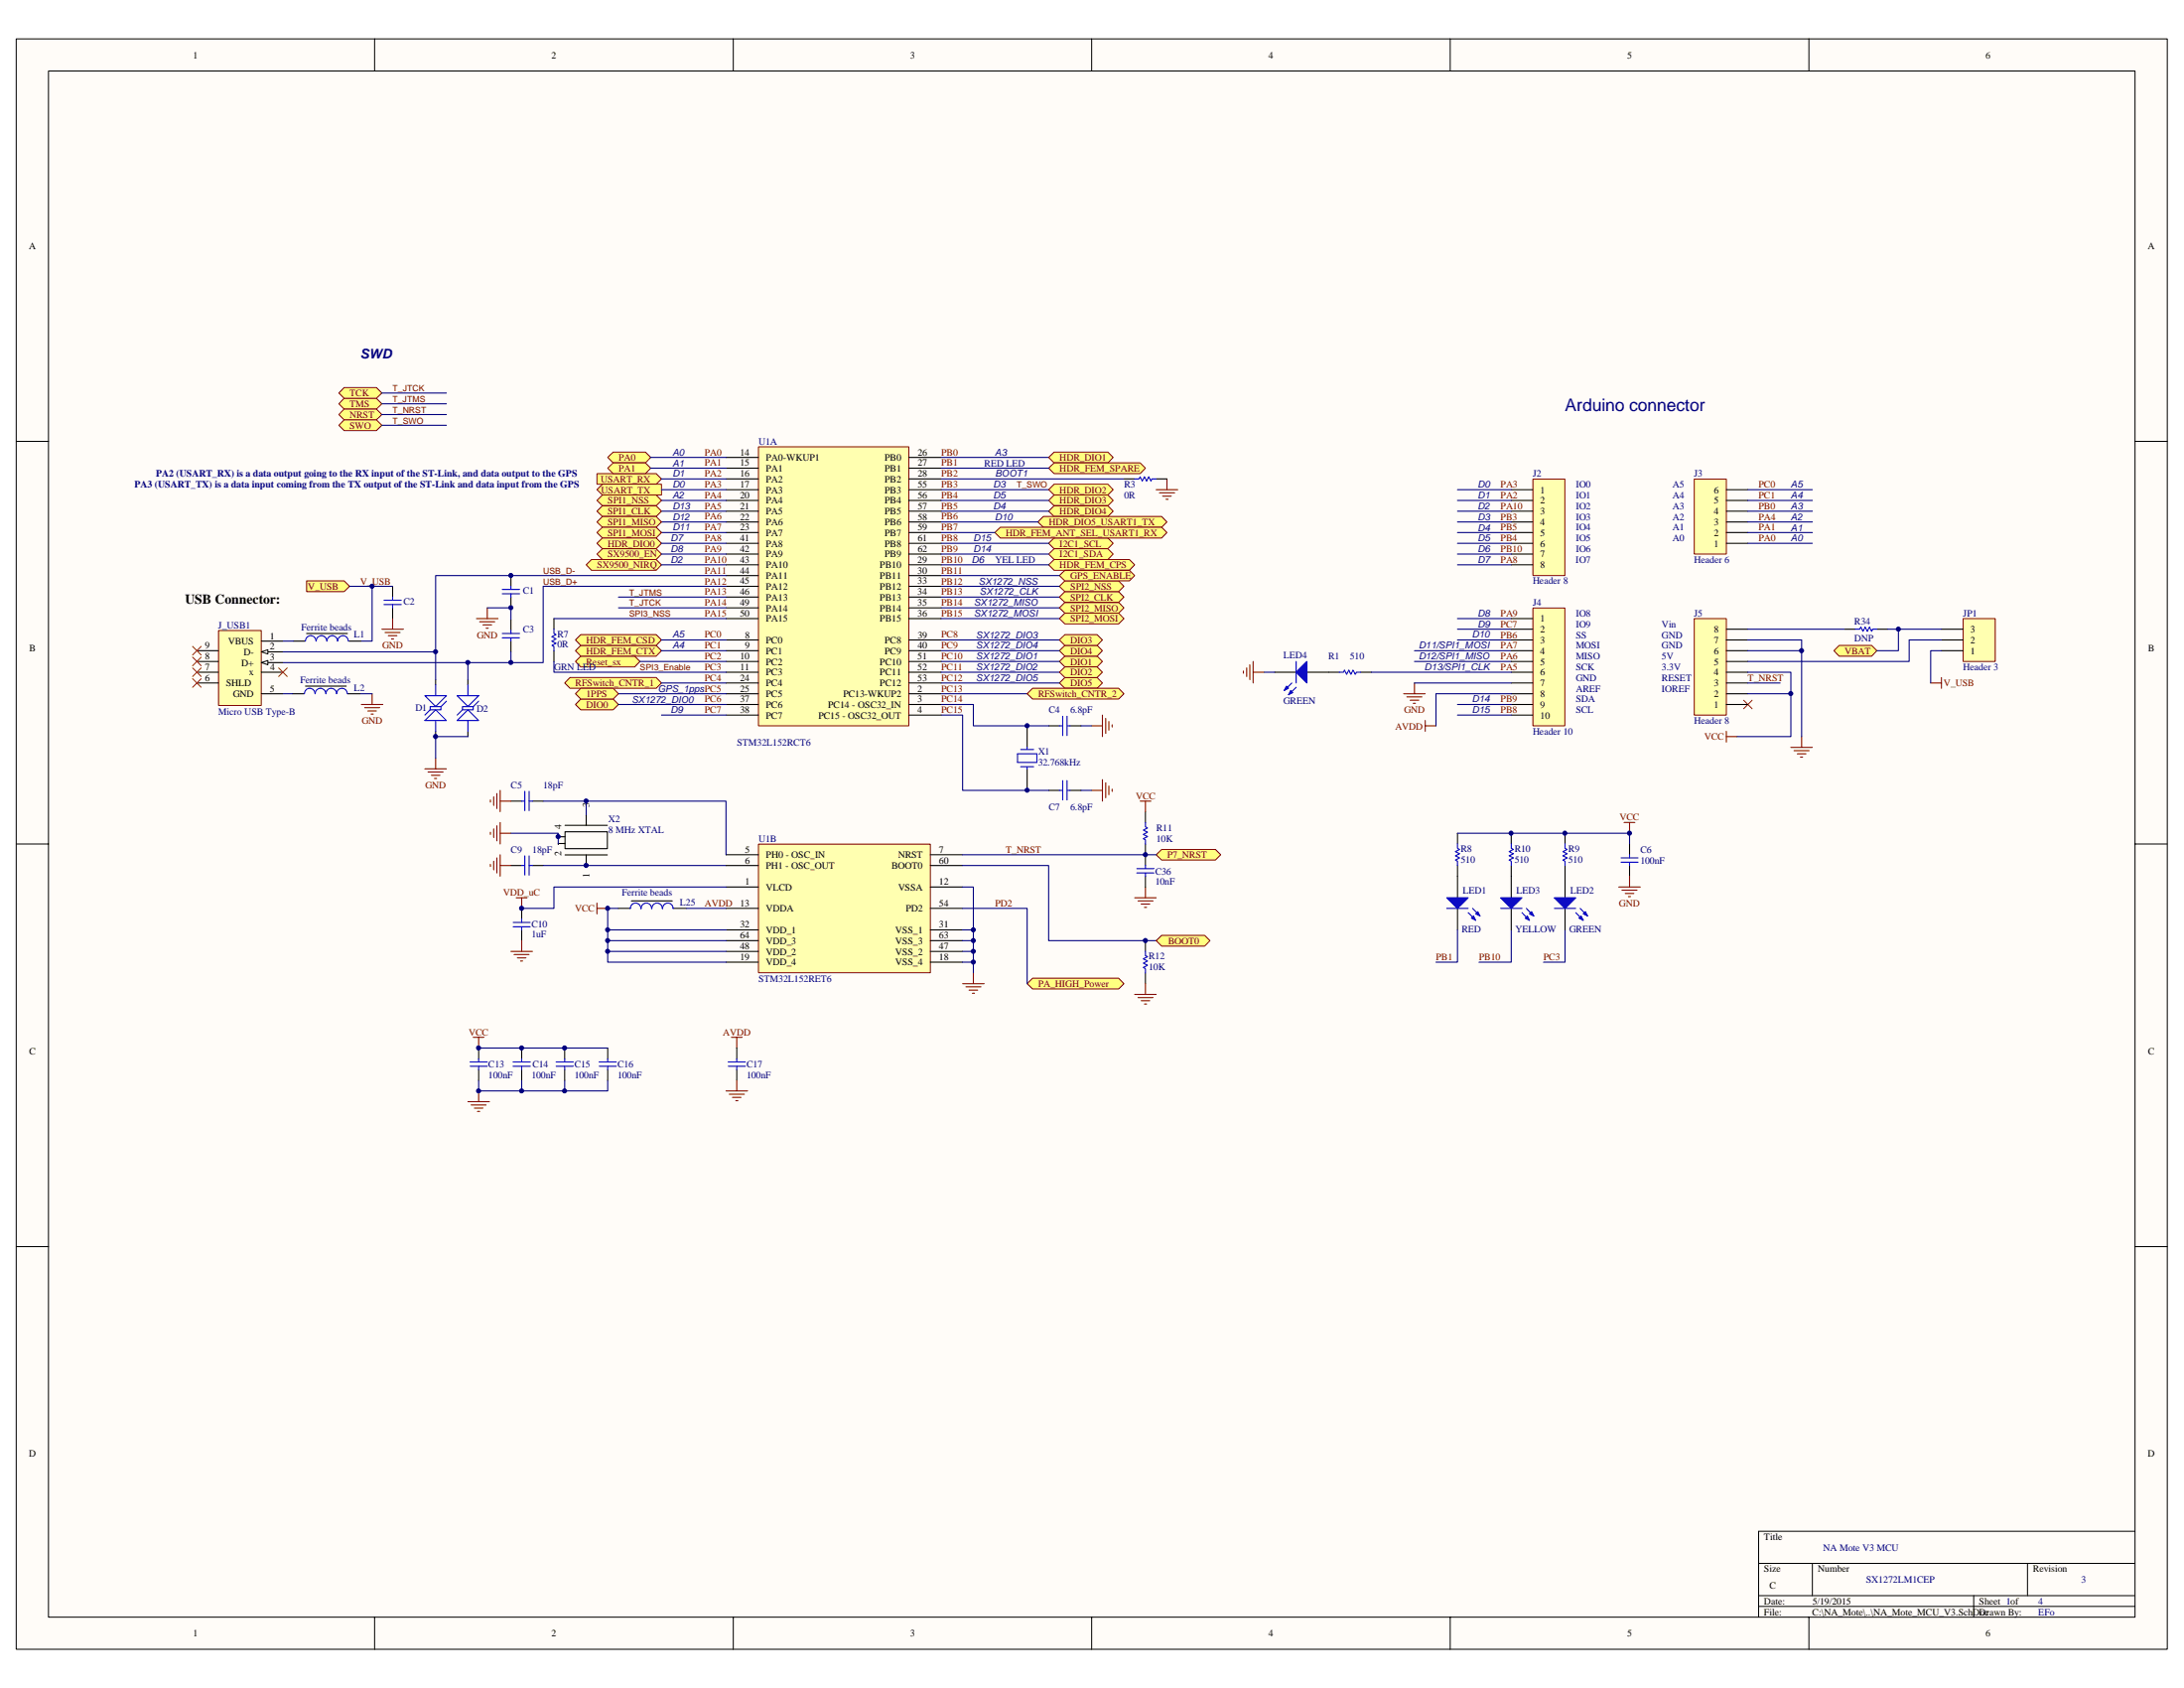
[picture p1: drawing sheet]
<svg xmlns="http://www.w3.org/2000/svg" width="279mm" height="216mm" viewBox="0 0 279 216" stroke-linecap="round" stroke-linejoin="round" font-family="sans-serif">
<path d="M2.1 5h275.2v205.9h-275.2z" fill="#fffcf8"/>
<path d="M2.1 5h275.2v205.9h-275.2z" fill="none" stroke="#000" stroke-width=".13"/>
<path d="M6.2 9.1h266.9v197.7h-266.9z" fill="#fffcf8"/>
<g fill="none" stroke="#000" stroke-width=".13">
<path d="M6.2 9.1h266.9v197.7h-266.9zM47.9 5v4.1M93.8 5v4.1M139.7 5v4.1M185.5 5v4.1M231.4 5v4.1M2.1 56.5h4.1M273.1 56.5h4.2M2.1 107.9h4.1M273.1 107.9h4.2M2.1 159.4h4.1M273.1 159.4h4.2"/>
<path d="M225 200h48.1M231.9 200v4.1M259.4 200v4.1M273.1 195.9h-48.1v10.9M47.9 206.8v4.2M93.8 206.8v4.2M139.7 206.8v4.2M185.5 206.8v4.2M225 204.1h48.1M225 205.5h48.1M231.4 206.8v4.2M252.5 204.1v2.7"/>
</g>
<g fill="none" stroke="#000" stroke-width=".14">
<path d="M65.4 110.7h1.3M65.4 102.5h1.3M68.1 110.7h1.4M68.1 102.5h1.4M71.4 107.9h.1M71.4 107h.1M71.4 107.9h.9M71.4 107h.9M72.3 106.4h5.4v2.1h-5.4zM72.3 109.3h5.4M72.3 105.6h5.4M75 104.2h.1"/>
<path d="M75 110.7h.1M75 104.2v1.4M75 109.3v1.4M61.2 134v1.4M61.2 136.8v1.4M66.7 134v1.4M66.7 136.8v1.4M72.2 134v1.4M72.2 136.8v1.4M77.7 134v1.4M77.7 136.8v1.4"/>
</g>
<g fill="none" stroke="#00f" stroke-width=".14">
<path d="M66.7 110.7h.4M66.7 102.5h.4M67.1 101.2v2.5M67.1 109.5v2.4M67.7 110.7h.4M67.7 102.5h.4M67.7 101.2v2.5M67.7 109.5v2.4M60.1 135.8h2.2M60.1 136.4h2.2M61.2 135.4v.4M61.2 136.4v.4"/>
<path d="M65.6 135.8h2.2M65.6 136.4h2.2M66.7 135.4v.4M66.7 136.4v.4M71.1 135.8h2.2M71.1 136.4h2.2M72.2 135.4v.4M72.2 136.4v.4M76.6 135.8h2.2M76.6 136.4h2.2M77.7 135.4v.4M77.7 136.4v.4"/>
</g>
<g fill="none" stroke="#800000" stroke-width=".14">
<path d="M62.7 110.6v.2M62.7 102.3v.3M63.2 110.2v1.1M63.2 101.9v1.1M63.6 109.7v2M63.6 101.5v1.9M64 109.3v2.8M64 110.7h1.4M64 101.1v2.7M64 102.5h1.4M61.2 139.5v1.4M123.1 125.8h2.8"/>
<path d="M123.6 126.2h1.9M124 126.6h1.1M124.4 127h.3M124.5 124.4v1.4M59.9 140.9h2.7M60.3 141.3h1.9M60.7 141.7h1.1M61.1 142.2h.3"/>
</g>
<path d="M69.5 110.7h23.4M61.2 134h16.5" fill="none" stroke="#000080" stroke-width=".14"/>
<path d="M97 57.2h19.3v35.6h-19.3z" fill="#ffffb0"/>
<path d="M97 57.1h19.3v35.7h-19.3z" fill="none" stroke="#800000" stroke-width=".13"/>
<g fill="none" stroke="#000" stroke-width=".14">
<path d="M92.9 58.5h4.1M92.9 59.9h4.1M116.3 58.5h4.1M116.3 59.9h4.1M92.9 61.3h4.1M92.9 62.6h4.1M92.9 64h4.1M92.9 65.4h4.1M92.9 66.8h4.1M92.9 68.1h4.1M92.9 72.2h4.1M92.9 73.6h4.1"/>
<path d="M92.9 75h4.1M92.9 76.4h4.1M92.9 77.7h4.1M92.9 79.1h4.1M92.9 69.5h4.1M92.9 70.9h4.1M116.3 61.3h4.1M116.3 62.6h4.1M116.3 64h4.1M116.3 65.4h4.1M116.3 66.8h4.1M116.3 68.1h4.1"/>
<path d="M116.3 72.2h4.1M116.3 73.6h4.1M116.3 75h4.1M116.3 76.4h4.1M116.3 77.7h4.1M116.3 79.1h4.1M116.3 69.5h4.1M116.3 70.9h4.1M92.9 88.7h4.1M92.9 90.1h4.1M92.9 91.5h4.1M92.9 81.9h4.1"/>
<path d="M92.9 83.2h4.1M92.9 84.6h4.1M92.9 86h4.1M92.9 87.4h4.1M116.3 88.7h4.1M116.3 90.1h4.1M116.3 91.5h4.1M116.3 81.9h4.1M116.3 83.2h4.1M116.3 84.6h4.1M116.3 86h4.1M116.3 87.4h4.1"/>
</g>
<path d="M97 108h22v16.4h-22z" fill="#ffffb0"/>
<path d="M97 108h22v16.4h-22z" fill="none" stroke="#800000" stroke-width=".13"/>
<g fill="none" stroke="#000" stroke-width=".14">
<path d="M131.4 92.8v2.8M131.4 98.3v2.8M134.2 92.8h1.3M136.9 92.8h1.4M92.9 113.5h4.1M92.9 109.3h4.1M92.9 110.7h4.1M92.9 116.2h4.1M92.9 118.9h4.1M119 113.5h4.1M119 109.3h4.1M119 110.7h4.1"/>
<path d="M119 116.2h4.1M119 118.9h4.1M134.2 101.1h1.3M136.9 101.1h1.4M92.9 123.1h4.1M92.9 121.7h4.1M92.9 120.3h4.1M119 123.1h4.1M119 121.7h4.1M119 120.3h4.1M146.5 120.3v1.4M146.5 124.4v1.4"/>
</g>
<path d="M79.1 76.4h13.8M79.1 77.7h13.8M120.4 62.6h13.8M138.3 92.8h1.4M123.1 110.7h11.1v9.6h13.7M138.3 101.1h1.4" fill="none" stroke="#000080" stroke-width=".14"/>
<g fill="none" stroke="#00f" stroke-width=".14">
<path d="M130.2 96.4h2.5v1.1h-2.5zM130.6 95.9h1.6M130.6 98.1h1.6M131.4 95.6v.3M131.4 98.1v.2M135.5 92.8h.5M136 91.6v2.5M136 99.8v2.5M136.5 91.6v2.5M136.5 99.8v2.5M136.5 92.8h.4M135.5 101.1h.5"/>
<path d="M136.5 101.1h.4M146.5 121.7v.5l.3 .2-.5 .2 .5 .3-.5 .3 .5 .3-.5 .2 .2 .2v.5"/>
</g>
<g fill="none" stroke="#800000" stroke-width=".14">
<path d="M139.7 92.8h1.3M141 91.5v2.7M141 99.7v2.8M141.5 91.9v1.9M141.9 92.3v1.1M142.3 92.7v.3M139.7 101.1h1.3M141.5 100.1v1.9M141.9 100.5v1.1M142.3 100.9v.3M145.2 127.2h2.7M145.6 127.6h1.9"/>
<path d="M146 128h1.1M146.4 128.4h.3M146.5 125.8v1.4"/>
</g>
<path d="M147.9 109.3l.7-.7h6.9l.7 .7-.7 .7h-6.9z" fill-rule="evenodd" fill="#ffff80" stroke="#800000" stroke-width=".13"/>
<path d="M69.5 102.5h23.4v6.8" fill="none" stroke="#000080" stroke-width=".14"/>
<g fill="#ffff80" stroke="#800000" stroke-width=".13">
<path d="M76.4 60.6h7.5l.7 .7-.7 .6h-7.5z" fill-rule="evenodd"/>
<path d="M77.1 61.9h7.5v1.4h-7.5l-.7-.7z" fill-rule="evenodd"/>
</g>
<g fill="none" stroke="#800000" stroke-width=".14">
<path d="M66 114.8h1.4M66.7 114.8v1.4M76.4 116.2h1.3M76.4 115.5v1.4M60.5 132.7h1.4M61.2 132.7v1.3M65.4 121.7h2.7M65.8 122.1h1.9M66.2 122.5h1.1M66.6 122.9h.3M66.7 120.3v1.4M93.6 132.7h1.4"/>
<path d="M94.3 132.7v1.3"/>
</g>
<path d="M120.4 88.7h11M77.7 118.9h15.2M92.9 113.5h-22v2.7h-4.2M77.7 120.3h15.2" fill="none" stroke="#000080" stroke-width=".14"/>
<path d="M66.7 116.2v1.4M66.7 118.9v1.4M94.3 134v1.4M94.3 136.8v1.4" fill="none" stroke="#000" stroke-width=".14"/>
<path d="M65.6 118h2.2M65.6 118.5h2.2M66.7 117.6v.4M66.7 118.5v.4M93.2 136.4h2.2M93.2 135.8h2.2M94.3 135.4v.4M94.3 136.4v.4" fill="none" stroke="#00f" stroke-width=".14"/>
<path d="M147.9 120.3l.7-.7h5.5l.7 .7-.7 .7h-5.5z" fill-rule="evenodd" fill="#ffff80" stroke="#800000" stroke-width=".13"/>
<g fill="none" stroke="#800000" stroke-width=".14">
<path d="M147.9 62.6h2.8M148.3 63h2M148.7 63.5h1.1M149.2 63.9h.2M149.3 61.3v1.3M145.2 114.8h2.7M145.6 115.2h1.9M146 115.6h1.1M146.4 116.1h.3M146.5 113.5v1.3M92.9 139.5h2.7M93.3 140h1.9"/>
<path d="M94.3 138.2v1.3M93.7 140.4h1.1M94.1 140.8h.3"/>
</g>
<path d="M120.4 58.5h13.8M120.4 77.7h15.1M123.1 109.3h24.8M66.7 138.2v1.3M72.2 138.2v1.3M77.7 121.7h15.2" fill="none" stroke="#000080" stroke-width=".14"/>
<path d="M143.8 61.3h1.4M147.9 61.3h1.4M146.5 103.8v1.4M146.5 107.9v1.4" fill="none" stroke="#000" stroke-width=".14"/>
<path d="M145.2 61.3h.5l.2-.3 .2 .5 .3-.5 .3 .5 .3-.5 .2 .5 .2-.2h.5M146.5 105.2v.5l.3 .2-.5 .3 .5 .2-.5 .3 .5 .3-.5 .3 .2 .1v.5" fill="none" stroke="#00f" stroke-width=".14"/>
<g fill="#ffff80" stroke="#800000" stroke-width=".13">
<path d="M136.2 77h6.9l.7 .7-.7 .7h-6.9l-.7-.7z" fill-rule="evenodd"/>
<path d="M136.2 78.4h6.9l.7 .7-.7 .7h-6.9l-.7-.7z" fill-rule="evenodd"/>
</g>
<path d="M120.4 76.4h15.1" fill="none" stroke="#000080" stroke-width=".14"/>
<g fill="#ffff80" stroke="#800000" stroke-width=".13">
<path d="M136.2 75.7h6.9l.7 .7-.7 .6h-6.9l-.7-.6z" fill-rule="evenodd"/>
<path d="M136.2 74.3h6.9l.7 .7-.7 .7h-6.9l-.7-.7z" fill-rule="evenodd"/>
</g>
<path d="M84.6 61.3h8.3M84.6 62.6h8.3M84.6 64h8.3M84.6 65.4h8.3M84.6 66.8h8.3M84.6 68.1h8.3M120.4 75h15.1M120.4 79.1h15.1" fill="none" stroke="#000080" stroke-width=".14"/>
<g fill="#ffff80" stroke="#800000" stroke-width=".13">
<path d="M77.1 63.3h6.8l.7 .7-.7 .7h-6.8l-.7-.7z" fill-rule="evenodd"/>
<path d="M77.1 64.7h6.8l.7 .7-.7 .7h-6.8l-.7-.7z" fill-rule="evenodd"/>
<path d="M77.1 66.1h6.8l.7 .7-.7 .6h-6.8l-.7-.6z" fill-rule="evenodd"/>
<path d="M76.4 68.1l.7-.7h6.8l.7 .7-.7 .7h-6.8z" fill-rule="evenodd"/>
</g>
<path d="M123.1 120.3h1.4M123.1 123.1h1.4" fill="none" stroke="#000080" stroke-width=".14"/>
<g fill="none" stroke="#800000" stroke-width=".14">
<path d="M159.1 85.8v.3M159.5 85.4v1.1M159.9 85v1.9M160.3 86h1.4M160.3 84.6v2.8M182.3 92.8h1.4M182.3 92.2v1.3M220.9 94.2h1.3M220.9 93.5v1.4M229.1 95.6h2.8M229.5 96h1.9M229.9 96.4h1.1"/>
<path d="M230.3 96.8h.3M230.5 94.2v1.4M247 87.4h1.4M248.4 86.7v1.3"/>
</g>
<path d="M169.9 86h1.4M174.1 86h1.4" fill="none" stroke="#000" stroke-width=".14"/>
<path d="M171.3 86h.6l.1-.3 .3 .6 .3-.6 .2 .6 .3-.6 .3 .6 .1-.3h.6" fill="none" stroke="#00f" stroke-width=".14"/>
<g fill="#ffff80" stroke="#800000" stroke-width=".13">
<path d="M135.5 84.6l.7-.7h4.2l.6 .7-.6 .7h-4.2z" fill-rule="evenodd"/>
<path d="M135.5 83.2l.7-.7h4.2l.6 .7-.6 .7h-4.2z" fill-rule="evenodd"/>
<path d="M136.2 86.7h4.2l.6 .7-.6 .6h-4.2l-.7-.6z" fill-rule="evenodd"/>
</g>
<path d="M28 80.7h5.4v9.5h-5.4z" fill="#ffffb0"/>
<path d="M28 80.6h5.4v9.6h-5.4z" fill="none" stroke="#800000" stroke-width=".13"/>
<path d="M33.4 82h2.8M33.4 83.4h2.8" fill="none" stroke="#000" stroke-width=".14"/>
<path d="M33.4 83.4l.9-.3v.6z" fill="#fffcf8" stroke="#000" stroke-width=".13"/>
<path d="M33.4 84.8h2.8" fill="none" stroke="#000" stroke-width=".14"/>
<path d="M33.4 84.8l.9-.3v.5z" fill="#fffcf8" stroke="#000" stroke-width=".13"/>
<g fill="none" stroke="#000" stroke-width=".14">
<path d="M50.2 75v1.4M50.2 77.7v1.4M25.2 86h2.7M25.2 87.4h2.7M25.2 84.6h2.7M25.2 83.2h2.7M33.4 88.7h2.8M33.4 86h2.8M37.4 88.7h1.5M37.6 82h1.5M39.1 87.8h5.2M39.2 81h5.2"/>
<path d="M44.5 88.7h1.6M44.6 82h1.6M186.5 106.6v1.3M186.5 110.7v4.1M186.5 116.2v2.7M193.3 106.6v1.3M193.3 110.7v1.4M200.2 106.6v1.3M200.2 110.7v1.4M208.5 107.9v1.4M208.5 110.7v1.4"/>
</g>
<g fill="none" stroke="#800000" stroke-width=".14">
<path d="M50.2 79.1v1.4M46.2 90.1h2.8M46.7 90.5h1.9M47.1 90.9h1.1M47.5 91.3h.3M47.6 88.7v1.4M48.9 80.5h2.7M49.3 80.9h1.9M49.7 81.3h1.1M50.1 81.7h.3M207.1 113.5h2.7M207.5 113.9h1.9"/>
<path d="M207.8 105.2h1.3M207.9 114.3h1.1M208.3 114.7h.3M208.5 105.2v1.4M208.5 112.1v1.4"/>
</g>
<path d="M24.6 82.7l1.1 1.1M24.6 84.1l1.1 1.1M24.6 85.4l1.1 1.1M24.6 86.8l1.1 1.1M25.7 82.7l-1.1 1.1M25.7 84.1l-1.1 1.1M25.7 85.4l-1.1 1.1M25.7 86.8l-1.1 1.1M35.6 85.4l1.1 1.1M36.7 85.4l-1.1 1.1" fill="none" stroke="#f00" stroke-width=".13"/>
<g fill="none" stroke="#00f" stroke-width=".14">
<path d="M49.1 76.8h2.2M49.1 77.3h2.2M50.2 76.4v.4M50.2 77.3v.4M40.3 88.7a.68 .68 0 0 0-.7-.7 .68 .68 0 0 0-.7 .7M40.4 82a.68 .68 0 0 0-.6-.7 .68 .68 0 0 0-.7 .7M43.1 88.7a.69 .69 0 0 0-.7-.7 .69 .69 0 0 0-.7 .7 .68 .68 0 0 0-.7-.7 .68 .68 0 0 0-.7 .7M43.2 82a.69 .69 0 0 0-.7-.7 .69 .69 0 0 0-.7 .7 .68 .68 0 0 0-.7-.7 .68 .68 0 0 0-.7 .7M44.4 88.7a.68 .68 0 0 0-.6-.7 .68 .68 0 0 0-.7 .7M44.6 82a.68 .68 0 0 0-.7-.7 .68 .68 0 0 0-.7 .7M185.1 116.2h2.7M186.5 107.9v.6l.2 .1-.5 .3 .5 .3-.5 .3 .5 .2-.5 .3 .3 .2v.5"/>
<path d="M187.8 116.7l1 1M188.4 116.2l.9 1M193.3 107.9v.6l.3 .1-.5 .3 .5 .3-.5 .3 .5 .2-.5 .3 .2 .2v.5M200.2 107.9v.6l.3 .1-.6 .3 .6 .3-.6 .3 .6 .2-.6 .3 .3 .2v.5M207.4 110.3h2.2M207.4 109.7h2.2M208.5 109.3v.4M208.5 110.3v.4"/>
</g>
<path d="M36.2 82h1.4M36.2 88.7h1.2M46.1 88.7h1.5M193.3 118.9v4.2h-4.1M200.2 118.9v4.2h-2.7" fill="none" stroke="#000080" stroke-width=".14"/>
<g fill="#00f" stroke="#00f" stroke-width=".14">
<path d="M185.1 114.8h2.7l-1.3 1.4z"/>
<path d="M188.2 117.4l.3-.2 .3 .5z"/>
<path d="M188.8 116.9l.3-.3 .2 .6z"/>
</g>
<path d="M74.3 89.4h4.1l.7 .7-.7 .7h-4.1l-.7-.7z" fill-rule="evenodd" fill="#ffff80" stroke="#800000" stroke-width=".13"/>
<path d="M79.1 90.1h13.8M120.4 81.9h15.1" fill="none" stroke="#000080" stroke-width=".14"/>
<path d="M135.5 86l.7-.7h4.2l.6 .7-.6 .7h-4.2z" fill-rule="evenodd" fill="#ffff80" stroke="#800000" stroke-width=".13"/>
<path d="M120.4 83.2h15.1" fill="none" stroke="#000080" stroke-width=".14"/>
<path d="M135.5 81.9l.7-.7h4.2l.6 .7-.6 .6h-4.2z" fill-rule="evenodd" fill="#ffff80" stroke="#800000" stroke-width=".13"/>
<path d="M92.9 73.6h-37.2v13.3M92.9 75h-23.4v9.8h-33.3M120.4 61.3h23.4M59.9 84.8v2.1M120.4 90.1h4.1v2.7h9.7M120.4 91.5h2.7v9.6h11.1M120.4 84.6h15.1M120.4 86h15.1M120.4 87.4h15.1" fill="none" stroke="#000080" stroke-width=".14"/>
<path d="M61 79.1h2.7M61.4 79.5h1.9M61.8 79.9h1.1M62.3 77.7v1.4M54.4 98.3h2.7M54.8 98.7h1.9M55.2 99.2h1.1M55.6 99.6h.3M55.7 97v1.3M62.2 80.3h.3" fill="none" stroke="#800000" stroke-width=".14"/>
<path d="M65.4 73.6v1.4M65.4 76.4v1.3M65.4 79.2v1.4M55.7 86.9v.7M55.7 93.5v.7M59.9 86.9v.7M59.9 93.5v.7M65.4 82v1.4" fill="none" stroke="#000" stroke-width=".14"/>
<g fill="none" stroke="#00f" stroke-width=".14">
<path d="M64.3 75.4h2.2M64.3 75.9h2.2M65.4 75v.4M65.4 75.9v.5M54.4 89h2.7l-1.4 1.4zM55.7 92.2v1.3M55.7 90.8l1.4 1.4h-2.7zM55.7 87.6v1.4M56.4 90.4h-1.4v.4M57.1 89.7l-.7 .7v.4h-1.4l-.6 .7M58.5 89h2.7l-1.3 1.4zM59.9 92.2v1.3"/>
<path d="M59.9 90.8l1.3 1.4h-2.7zM59.9 87.6v1.4M60.5 90.4h-1.3v.4M61.2 89.7l-.7 .7v.4h-1.3l-.7 .7M64.3 81h2.2M64.3 81.6h2.2M65.4 80.6v.4M65.4 81.6v.4"/>
</g>
<path d="M74.3 83.9h6.9l.7 .7-.7 .7h-6.9l-.7-.7z" fill-rule="evenodd" fill="#ffff80" stroke="#800000" stroke-width=".13"/>
<path d="M81.9 84.6h11" fill="none" stroke="#000080" stroke-width=".14"/>
<path d="M72.9 86.7h11l.7 .7-.7 .6h-11l-.7-.6z" fill-rule="evenodd" fill="#ffff80" stroke="#800000" stroke-width=".13"/>
<path d="M36.2 83.4h19.5M65.4 83.4v1.4M84.6 87.4h8.3" fill="none" stroke="#000080" stroke-width=".14"/>
<path d="M70.9 79.1v1.4M70.9 83.2v1.4" fill="none" stroke="#000" stroke-width=".14"/>
<path d="M70.9 80.5v.5l.2 .2-.5 .2 .5 .3-.5 .3 .5 .3-.5 .2 .3 .2v.5" fill="none" stroke="#00f" stroke-width=".14"/>
<g fill="#ffff80" stroke="#800000" stroke-width=".13">
<path d="M44 50.9h4.2l.7 .7-.7 .7h-4.2l-.7-.7z" fill-rule="evenodd"/>
<path d="M44 49.6h4.2l.7 .7-.7 .6h-4.2l-.7-.6z" fill-rule="evenodd"/>
<path d="M44 52.3h4.2l.7 .7-.7 .7h-4.2l-.7-.7z" fill-rule="evenodd"/>
</g>
<path d="M48.9 53h8.2" fill="none" stroke="#000080" stroke-width=".14"/>
<path d="M44 53.7h4.2l.7 .7-.7 .7h-4.2l-.7-.7z" fill-rule="evenodd" fill="#ffff80" stroke="#800000" stroke-width=".13"/>
<path d="M48.9 50.3h8.2M48.9 54.4h8.2M48.9 51.6h8.2" fill="none" stroke="#000080" stroke-width=".14"/>
<path d="M74.3 88h4.1l.7 .7-.7 .7h-4.1l-.7-.7z" fill-rule="evenodd" fill="#ffff80" stroke="#800000" stroke-width=".13"/>
<path d="M79.1 88.7h13.8" fill="none" stroke="#000080" stroke-width=".14"/>
<path d="M39.2 74.3h4.8l.7 .7-.7 .7h-4.8z" fill-rule="evenodd" fill="#ffff80" stroke="#800000" stroke-width=".13"/>
<path d="M47.6 75h2.6M65.4 106.6h6v1.3M75 102.5v1.7M87.8 116.2h5.1" fill="none" stroke="#000080" stroke-width=".14"/>
<path d="M62.7 106.4v.3M63.2 106v1.1M63.6 105.6v1.9M64 105.2v2.8M64 106.6h1.4" fill="none" stroke="#800000" stroke-width=".14"/>
<path d="M79.1 116.2h1.5M80.8 115.2h5.2M86.2 116.2h1.6" fill="none" stroke="#000" stroke-width=".14"/>
<path d="M80.6 116.2a.67 .67 0 0 1 .7-.7 .67 .67 0 0 1 .7 .7M82 116.2a.67 .67 0 0 1 .7-.7 .67 .67 0 0 1 .7 .7M83.4 116.2a.67 .67 0 0 1 .7-.7 .67 .67 0 0 1 .6 .7M84.8 116.2a.67 .67 0 0 1 .6-.7 .67 .67 0 0 1 .7 .7" fill="none" stroke="#00f" stroke-width=".14"/>
<path d="M76.4 69.5l.7-.7h6.8l.7 .7-.7 .7h-6.8z" fill-rule="evenodd" fill="#ffff80" stroke="#800000" stroke-width=".13"/>
<path d="M84.6 69.5h8.3" fill="none" stroke="#000080" stroke-width=".14"/>
<g fill="#ffff80" stroke="#800000" stroke-width=".13">
<path d="M134.2 58.5l.7-.7h6.8l.7 .7-.7 .7h-6.8z" fill-rule="evenodd"/>
<path d="M134.9 61.9h6.8l.7 .7-.7 .7h-6.8l-.7-.7z" fill-rule="evenodd"/>
<path d="M134.9 63.3h6.8l.7 .7-.7 .7h-6.8l-.7-.7z" fill-rule="evenodd"/>
</g>
<path d="M120.4 64h13.8" fill="none" stroke="#000080" stroke-width=".14"/>
<path d="M134.2 59.9l.7-.7h11l.6 .7-.6 .7h-11z" fill-rule="evenodd" fill="#ffff80" stroke="#800000" stroke-width=".13"/>
<path d="M120.4 59.9h13.8" fill="none" stroke="#000080" stroke-width=".14"/>
<path d="M134.9 64.7h6.8l.7 .7-.7 .7h-6.8l-.7-.7z" fill-rule="evenodd" fill="#ffff80" stroke="#800000" stroke-width=".13"/>
<path d="M120.4 65.4h13.8" fill="none" stroke="#000080" stroke-width=".14"/>
<path d="M133.5 66.1h15.1l.7 .7-.7 .6h-15.1l-.7-.6z" fill-rule="evenodd" fill="#ffff80" stroke="#800000" stroke-width=".13"/>
<path d="M120.4 66.8h12.4" fill="none" stroke="#000080" stroke-width=".14"/>
<g fill="#ffff80" stroke="#800000" stroke-width=".13">
<path d="M134.2 69.5l.7-.7h6.8l.7 .7-.7 .7h-6.8z" fill-rule="evenodd"/>
<path d="M134.2 70.9l.7-.7h6.8l.7 .7-.7 .7h-6.8z" fill-rule="evenodd"/>
</g>
<path d="M120.4 69.5h13.8M120.4 70.9h13.8" fill="none" stroke="#000080" stroke-width=".14"/>
<path d="M127.3 68.1l.7-.7h20.6l.7 .7-.7 .7h-20.6z" fill-rule="evenodd" fill="#ffff80" stroke="#800000" stroke-width=".13"/>
<path d="M120.4 68.1h6.9" fill="none" stroke="#000080" stroke-width=".14"/>
<path d="M134.2 72.2l.7-.6h9.6l.7 .6-.7 .7h-9.6z" fill-rule="evenodd" fill="#ffff80" stroke="#800000" stroke-width=".13"/>
<path d="M120.4 72.2h13.8" fill="none" stroke="#000080" stroke-width=".14"/>
<path d="M74.3 82.5h9.6l.7 .7-.7 .7h-9.6l-.7-.7z" fill-rule="evenodd" fill="#ffff80" stroke="#800000" stroke-width=".13"/>
<path d="M70.9 79.1h22M70.9 84.6v1.4h22" fill="none" stroke="#000080" stroke-width=".14"/>
<path d="M74.3 81.2h9.6l.7 .7-.7 .6h-9.6l-.7-.6z" fill-rule="evenodd" fill="#ffff80" stroke="#800000" stroke-width=".13"/>
<path d="M84.6 81.9h8.3M84.6 83.2h8.3" fill="none" stroke="#000080" stroke-width=".14"/>
<path d="M135.5 73.6l.7-.7h8.3l.7 .7-.7 .7h-8.3z" fill-rule="evenodd" fill="#ffff80" stroke="#800000" stroke-width=".13"/>
<path d="M84.6 91.5h8.3M161.7 86h1.4" fill="none" stroke="#000080" stroke-width=".14"/>
<path d="M163.1 86h2.7M167.2 86h2.7M193.3 112.1v2.7M193.3 116.2v2.7M200.2 112.1v2.7M200.2 116.2v2.7" fill="none" stroke="#000" stroke-width=".14"/>
<g fill="#00f" stroke="#00f" stroke-width=".14">
<path d="M198.8 114.8h2.8l-1.4 1.4z"/>
<path d="M202 117.4l.3-.2 .2 .5z"/>
<path d="M202.5 116.9l.3-.3 .3 .6z"/>
<path d="M192 114.8h2.7l-1.4 1.4z"/>
<path d="M195.1 117.4l.3-.2 .3 .5z"/>
<path d="M195.7 116.9l.2-.3 .3 .6z"/>
<path d="M165.8 86l1.4-1.4v2.8z"/>
<path d="M164.6 87.8l.2 .2-.5 .3z"/>
<path d="M165.1 88.3l.3 .3-.6 .3z"/>
</g>
<path d="M165.3 87.4l-1 .9M165.8 87.9l-1 1M165.8 84.6v2.8M192 116.2h2.7M194.7 116.7l1 1M195.3 116.2l.9 1M198.8 116.2h2.8M201.6 116.7l.9 1M202.1 116.2l1 1" fill="none" stroke="#00f" stroke-width=".14"/>
<g fill="#ffff80" stroke="#800000" stroke-width=".13">
<path d="M132.1 88h11l.7 .7-.7 .7h-11l-.7-.7z" fill-rule="evenodd"/>
<path d="M132.1 125.1h11l.7 .7-.7 .7h-11l-.7-.7z" fill-rule="evenodd"/>
</g>
<path d="M120.4 73.6h15.1M123.1 116.2h8.3v9.6" fill="none" stroke="#000080" stroke-width=".14"/>
<path d="M146.5 109.3v1.4M146.5 112.1v1.4" fill="none" stroke="#000" stroke-width=".14"/>
<path d="M145.4 111.7h2.2M145.4 111.1h2.2M146.5 110.7v.4M146.5 111.7v.4" fill="none" stroke="#00f" stroke-width=".14"/>
<path d="M145.9 102.5h1.3M146.5 102.5v1.3" fill="none" stroke="#800000" stroke-width=".14"/>
<path d="M76.4 70.9l.7-.7h6.8l.7 .7-.7 .7h-6.8z" fill-rule="evenodd" fill="#ffff80" stroke="#800000" stroke-width=".13"/>
<path d="M84.6 70.9h8.3" fill="none" stroke="#000080" stroke-width=".14"/>
<path d="M75.7 71.6h8.2l.7 .6-.7 .7h-8.2l-.7-.7z" fill-rule="evenodd" fill="#ffff80" stroke="#800000" stroke-width=".13"/>
<path d="M84.6 72.2h8.3" fill="none" stroke="#000080" stroke-width=".14"/>
<path d="M235.3 82.5h4.1l.7 .7-.7 .7h-4.1l-.7-.7z" fill-rule="evenodd" fill="#ffff80" stroke="#800000" stroke-width=".13"/>
<path d="M236 80.5h1.4M240.1 80.5h1.4" fill="none" stroke="#000" stroke-width=".14"/>
<path d="M237.4 80.5h.5l.2-.3 .2 .6 .3-.6 .3 .6 .3-.6 .2 .6 .2-.3h.5" fill="none" stroke="#00f" stroke-width=".14"/>
<path d="M77.7 58.5l.7-.7h4.2l.6 .7-.6 .7h-4.2z" fill-rule="evenodd" fill="#ffff80" stroke="#800000" stroke-width=".13"/>
<path d="M83.2 58.5h9.7" fill="none" stroke="#000080" stroke-width=".14"/>
<path d="M251.2 79.1h4v5.5h-4z" fill="#ffffb0"/>
<path d="M251.1 79.1h4.1v5.5h-4.1z" fill="none" stroke="#800000" stroke-width=".13"/>
<path d="M248.4 83.2h2.7M248.4 81.9h2.7M248.4 80.5h2.7" fill="none" stroke="#000" stroke-width=".14"/>
<path d="M77.7 59.9l.7-.7h4.2l.6 .7-.6 .7h-4.2z" fill-rule="evenodd" fill="#ffff80" stroke="#800000" stroke-width=".13"/>
<path d="M83.2 59.9h9.7M186.5 79.1h6.8M181 83.2h12.3M181 84.6h12.3M186.5 80.5h6.8M186.5 81.9h6.8M123.1 113.5h1.4v5.4" fill="none" stroke="#000080" stroke-width=".14"/>
<path d="M179.6 88.7h2.7M180 89.1h1.9M180.4 89.6h1.1M180.8 90h.3M181 87.4v1.3" fill="none" stroke="#800000" stroke-width=".14"/>
<path d="M223.1 89.6l1.1 1.1M224.2 89.6l-1.1 1.1" fill="none" stroke="#f00" stroke-width=".13"/>
<path d="M216.8 61.3h4.1v9.6h-4.1z" fill="#ffffb0"/>
<path d="M216.7 61.3h4.2v9.6h-4.2z" fill="none" stroke="#800000" stroke-width=".13"/>
<path d="M220.9 69.5h2.7M220.9 68.1h2.7M220.9 66.8h2.7M220.9 65.4h2.7M220.9 64h2.7M220.9 62.6h2.7" fill="none" stroke="#000" stroke-width=".14"/>
<path d="M196.1 61.3h4.1v12.3h-4.1z" fill="#ffffb0"/>
<path d="M196.1 61.3h4.1v12.3h-4.1z" fill="none" stroke="#800000" stroke-width=".13"/>
<path d="M193.3 62.6h2.8M193.3 64h2.8M193.3 65.4h2.8M193.3 66.8h2.8M193.3 68.1h2.8M193.3 69.5h2.8M193.3 70.9h2.8M193.3 72.2h2.8" fill="none" stroke="#000" stroke-width=".14"/>
<path d="M216.8 79.1h4.1v12.4h-4.1z" fill="#ffffb0"/>
<path d="M216.7 79.1h4.2v12.4h-4.2z" fill="none" stroke="#800000" stroke-width=".13"/>
<path d="M220.9 90.1h2.7M220.9 88.7h2.7M220.9 87.4h2.7M220.9 86h2.7M220.9 84.6h2.7M220.9 83.2h2.7M220.9 81.9h2.7M220.9 80.5h2.7" fill="none" stroke="#000" stroke-width=".14"/>
<path d="M196.1 77.8h4.1v15h-4.1z" fill="#ffffb0"/>
<path d="M196.1 77.8h4.1v15h-4.1z" fill="none" stroke="#800000" stroke-width=".13"/>
<path d="M193.3 79.1h2.8M193.3 80.5h2.8M193.3 81.9h2.8M193.3 83.2h2.8M193.3 84.6h2.8M193.3 86h2.8M193.3 87.4h2.8M193.3 88.7h2.8M193.3 90.1h2.8M193.3 91.5h2.8" fill="none" stroke="#000" stroke-width=".14"/>
<g fill="none" stroke="#000080" stroke-width=".14">
<path d="M44.7 75h2.9v7h-1.4M62.3 77.7h3.1v1.5M186.5 72.2h6.8M186.5 70.9h6.8M186.5 69.5h6.8M186.5 68.1h6.8M186.5 66.8h6.8M186.5 65.4h6.8M186.5 64h6.8M186.5 62.6h6.8M223.6 69.5h8.3M223.6 68.1h8.3"/>
<path d="M223.6 66.8h8.3M223.6 65.4h8.3M223.6 64h8.3M223.6 62.6h8.3M59.9 94.2h-4.2v2.8M175.5 86h17.8M181 87.4h12.3M186.5 90.1h6.8M186.5 91.5h6.8M193.3 88.7h-9.6v4.1M223.6 81.9h6.9v12.3M223.6 86h5.5v8.2h-6.9"/>
<path d="M223.6 83.2h6.9M223.6 88.7h5.5M223.6 80.5h12.4M223.6 87.4h4.1M241.5 80.5h1.4v2.7h-2.8M242.9 80.5h5.5M248.4 83.2h-1.4v4.2M248.4 81.9h-4.2v2.7h-20.6M79.1 116.2h-1.4v6.9h15.2M123.1 118.9h1.4v2.8M186.5 106.6h22v1.4M186.5 118.9v4.2h-2.8"/>
<path d="M61.2 138.2v1.3h16.5v-1.3M123.1 121.7h1.4v2.7"/>
</g>
<g fill="#000080" stroke="#000080" stroke-width=".13">
<circle cx="47.6" cy="75" r=".26"/>
<circle cx="55.7" cy="94.2" r=".27"/>
<circle cx="55.7" cy="83.4" r=".26"/>
<circle cx="59.8" cy="84.7" r=".26"/>
<circle cx="61.2" cy="139.5" r=".26"/>
<circle cx="61.2" cy="134" r=".27"/>
<circle cx="65.4" cy="84.7" r=".26"/>
<circle cx="65.4" cy="77.7" r=".26"/>
<circle cx="65.4" cy="73.6" r=".27"/>
<circle cx="66.7" cy="139.5" r=".26"/>
<circle cx="66.7" cy="134" r=".27"/>
<circle cx="66.7" cy="116.2" r=".27"/>
<circle cx="71.4" cy="107" r=".27"/>
<circle cx="72.2" cy="139.5" r=".26"/>
<circle cx="72.2" cy="134" r=".27"/>
<circle cx="75" cy="110.7" r=".27"/>
<circle cx="75" cy="102.4" r=".26"/>
<circle cx="77.7" cy="121.7" r=".26"/>
<circle cx="77.7" cy="120.3" r=".26"/>
<circle cx="77.7" cy="118.9" r=".26"/>
<circle cx="77.7" cy="116.2" r=".27"/>
<circle cx="124.5" cy="123" r=".26"/>
<circle cx="124.5" cy="121.7" r=".26"/>
<circle cx="124.5" cy="120.3" r=".26"/>
<circle cx="124.5" cy="118.9" r=".26"/>
<circle cx="131.4" cy="101.1" r=".26"/>
<circle cx="131.4" cy="92.8" r=".26"/>
<circle cx="146.5" cy="120.3" r=".26"/>
<circle cx="146.5" cy="109.3" r=".26"/>
<circle cx="193.3" cy="106.6" r=".25"/>
<circle cx="200.2" cy="106.6" r=".25"/>
<circle cx="208.5" cy="106.6" r=".27"/>
<circle cx="229.1" cy="88.7" r=".26"/>
<circle cx="230.5" cy="83.2" r=".27"/>
<circle cx="242.9" cy="80.5" r=".27"/>
</g>
<text font-size="2.2" fill="#000080" x="200.2" y="52.6">Arduino connector</text>
<text font-size="1.7" fill="#000080" x="46.1" y="45.8">SWD</text>
<text font-size="1.7" x="23.7" y="77.2">USB Connector:</text>
<g font-size="1.2">
<text x="24.7" y="7.4">1</text>
<text x="70.6" y="7.4">2</text>
<text x="116.4" y="7.4">3</text>
<text x="162.3" y="7.4">4</text>
<text x="208.2" y="7.4">5</text>
<text x="254" y="7.4">6</text>
<text x="3.7" y="31.8">A</text>
<text x="274.8" y="31.8">A</text>
<text x="94.7" y="58.3">14</text>
<text x="94.7" y="59.6">15</text>
<text x="98" y="58.9">PA0-WKUP1</text>
<text x="113.2" y="58.9">PB0</text>
<text x="117.4" y="58.3">26</text>
<text x="117.4" y="59.6">27</text>
<text x="94.7" y="61">16</text>
<text x="94.7" y="62.4">17</text>
<text x="94.7" y="63.8">20</text>
<text x="94.7" y="65.1">21</text>
<text x="98" y="60.3">PA1</text>
<text x="98" y="61.7">PA2</text>
<text x="98" y="63.1">PA3</text>
<text x="98" y="64.4">PA4</text>
<text x="98" y="65.8">PA5</text>
<text x="113.2" y="60.3">PB1</text>
<text x="113.2" y="61.7">PB2</text>
<text x="113.2" y="63.1">PB3</text>
<text x="113.2" y="64.4">PB4</text>
<text x="113.2" y="65.8">PB5</text>
<text x="117.4" y="61">28</text>
<text x="117.4" y="62.4">55</text>
<text x="117.4" y="63.8">56</text>
<text x="117.4" y="65.1">57</text>
<text x="197.1" y="63.1">1</text>
<text x="197.1" y="64.4">2</text>
<text x="197.1" y="65.8">3</text>
<text x="219.3" y="65.8">4</text>
<text x="219.3" y="64.4">5</text>
<text x="219.3" y="63.1">6</text>
<text x="94.7" y="66.5">22</text>
<text x="94.7" y="67.9">23</text>
<text x="94.7" y="69.2">41</text>
<text x="94.7" y="70.6">42</text>
<text x="94.7" y="72">43</text>
<text x="98" y="67.2">PA6</text>
<text x="98" y="68.6">PA7</text>
<text x="98" y="69.9">PA8</text>
<text x="98" y="71.3">PA9</text>
<text x="113.2" y="67.2">PB6</text>
<text x="113.2" y="68.6">PB7</text>
<text x="113.2" y="69.9">PB8</text>
<text x="113.2" y="71.3">PB9</text>
<text x="117.4" y="72">29</text>
<text x="117.4" y="66.5">58</text>
<text x="117.4" y="67.9">59</text>
<text x="117.4" y="69.2">61</text>
<text x="117.4" y="70.6">62</text>
<text x="197.1" y="67.2">4</text>
<text x="197.1" y="68.6">5</text>
<text x="197.1" y="69.9">6</text>
<text x="197.1" y="71.3">7</text>
<text x="219.3" y="69.9">1</text>
<text x="219.3" y="68.6">2</text>
<text x="219.3" y="67.2">3</text>
<text x="94.7" y="73.4">44</text>
<text x="94.7" y="74.7">45</text>
<text x="94.7" y="76.1">46</text>
<text x="94.7" y="77.5">49</text>
<text x="98" y="72.7">PA10</text>
<text x="98" y="74">PA11</text>
<text x="98" y="75.4">PA12</text>
<text x="98" y="76.8">PA13</text>
<text x="112.6" y="72.7">PB10</text>
<text x="112.6" y="74">PB11</text>
<text x="112.6" y="75.4">PB12</text>
<text x="112.6" y="76.8">PB13</text>
<text x="117.4" y="73.4">30</text>
<text x="117.4" y="74.7">33</text>
<text x="117.4" y="76.1">34</text>
<text x="117.4" y="77.5">35</text>
<text x="197.1" y="72.7">8</text>
<text x="3.7" y="83.3">B</text>
<text x="26.2" y="83">9</text>
<text x="29.2" y="82.4">VBUS</text>
<text x="31.2" y="83.8">D-</text>
<text x="34.5" y="81.7">1</text>
<text x="34.5" y="83.1">2</text>
<text x="94.7" y="78.8">50</text>
<text x="95.3" y="81.6">8</text>
<text x="95.3" y="83">9</text>
<text x="98" y="82.3">PC0</text>
<text x="98" y="83.7">PC1</text>
<text x="98" y="78.2">PA14</text>
<text x="98" y="79.5">PA15</text>
<text x="112.6" y="78.2">PB14</text>
<text x="112.6" y="79.5">PB15</text>
<text x="113.2" y="82.3">PC8</text>
<text x="113.2" y="83.7">PC9</text>
<text x="117.4" y="78.8">36</text>
<text x="117.4" y="81.6">39</text>
<text x="117.4" y="83">40</text>
<text x="197.1" y="79.5">1</text>
<text x="197.1" y="80.9">2</text>
<text x="197.1" y="82.3">3</text>
<text x="197.1" y="83.7">4</text>
<text x="219.3" y="83.7">6</text>
<text x="219.3" y="82.3">7</text>
<text x="219.3" y="80.9">8</text>
<text x="252.1" y="83.7">1</text>
<text x="252.1" y="82.3">2</text>
<text x="252.1" y="80.9">3</text>
<text x="274.8" y="83.3">B</text>
<text x="26.2" y="87.1">6</text>
<text x="26.2" y="85.7">7</text>
<text x="26.2" y="84.3">8</text>
<text x="28.9" y="87.8">SHLD</text>
<text x="29.8" y="89.2">GND</text>
<text x="30.9" y="85.2">D+</text>
<text x="31.9" y="86.4">x</text>
<text x="34.5" y="88.5">5</text>
<text x="34.5" y="84.5">3</text>
<text x="34.5" y="85.7">4</text>
<text x="94.7" y="84.3">10</text>
<text x="94.7" y="85.7">11</text>
<text x="94.7" y="87.1">24</text>
<text x="94.7" y="88.5">25</text>
<text x="94.7" y="89.8">37</text>
<text x="98" y="85">PC2</text>
<text x="98" y="86.4">PC3</text>
<text x="98" y="87.8">PC4</text>
<text x="98" y="89.2">PC5</text>
<text x="107.9" y="89.2">PC13-WKUP2</text>
<text x="112.6" y="85">PC10</text>
<text x="112.6" y="86.4">PC11</text>
<text x="112.6" y="87.8">PC12</text>
<text x="117.4" y="89.8">3</text>
<text x="117.4" y="88.5">2</text>
<text x="117.4" y="84.3">51</text>
<text x="117.4" y="85.7">52</text>
<text x="117.4" y="87.1">53</text>
<text x="197.1" y="85">5</text>
<text x="197.1" y="86.4">6</text>
<text x="197.1" y="87.8">7</text>
<text x="197.1" y="89.2">8</text>
<text x="219.3" y="89.2">2</text>
<text x="219.3" y="87.8">3</text>
<text x="219.3" y="86.4">4</text>
<text x="219.3" y="85">5</text>
<text x="94.7" y="91.2">38</text>
<text x="98" y="90.5">PC6</text>
<text x="98" y="91.9">PC7</text>
<text x="104.7" y="91.9">PC15 - OSC32_OUT</text>
<text x="105.9" y="90.5">PC14 - OSC32_IN</text>
<text x="117.4" y="91.2">4</text>
<text x="197.1" y="90.5">9</text>
<text x="197.1" y="91.9">10</text>
<text x="219.3" y="90.5">1</text>
<text x="71.8" y="106.1" transform="rotate(-90 71.8 106.1)">4</text>
<text x="75.4" y="103.3" transform="rotate(-90 75.4 103.3)">3</text>
<text x="71.8" y="109.5" transform="rotate(-90 71.8 109.5)">2</text>
<text x="75.4" y="112.3" transform="rotate(-90 75.4 112.3)">1</text>
<text x="95.3" y="113.2">1</text>
<text x="95.3" y="109.1">5</text>
<text x="95.3" y="110.4">6</text>
<text x="98" y="113.9">VLCD</text>
<text x="98" y="109.7">PH0 - OSC_IN</text>
<text x="98" y="111.1">PH1 - OSC_OUT</text>
<text x="114.1" y="111.1">BOOT0</text>
<text x="114.9" y="109.7">NRST</text>
<text x="114.9" y="113.9">VSSA</text>
<text x="120.1" y="110.4">60</text>
<text x="120.1" y="109.1">7</text>
<text x="120.1" y="113.2">12</text>
<text x="94.7" y="115.9">13</text>
<text x="94.7" y="118.7">32</text>
<text x="98" y="116.6">VDDA</text>
<text x="98" y="119.4">VDD_1</text>
<text x="114.6" y="119.4">VSS_1</text>
<text x="115.9" y="116.6">PD2</text>
<text x="120.1" y="118.7">31</text>
<text x="120.1" y="115.9">54</text>
<text x="94.7" y="122.8">19</text>
<text x="94.7" y="121.4">48</text>
<text x="94.7" y="120.1">64</text>
<text x="98" y="123.5">VDD_4</text>
<text x="98" y="122.1">VDD_2</text>
<text x="98" y="120.7">VDD_3</text>
<text x="114.6" y="123.5">VSS_4</text>
<text x="114.6" y="122.1">VSS_2</text>
<text x="114.6" y="120.7">VSS_3</text>
<text x="120.1" y="122.8">18</text>
<text x="120.1" y="121.4">47</text>
<text x="120.1" y="120.1">63</text>
<text x="3.7" y="134.8">C</text>
<text x="274.8" y="134.8">C</text>
<text x="3.7" y="186.3">D</text>
<text x="274.8" y="186.3">D</text>
<text x="225.7" y="197">Title</text>
<text x="225.7" y="201.1">Size</text>
<text x="226.4" y="203.1">C</text>
<text x="232.6" y="201.1">Number</text>
<text x="260.1" y="201.1">Revision</text>
<text x="24.7" y="209.3">1</text>
<text x="70.6" y="209.3">2</text>
<text x="116.4" y="209.3">3</text>
<text x="162.3" y="209.3">4</text>
<text x="208.2" y="209.3">5</text>
<text x="225.7" y="205.2">Date:</text>
<text x="225.7" y="206.6">File:</text>
<text x="231.9" y="206.6">C:\NA_Mote\..\NA_Mote_MCU_V3.SchDoc</text>
<text x="231.9" y="205.2">5/19/2015</text>
<text x="253.2" y="205.2">Sheet 1of</text>
<text x="253.2" y="206.6">Drawn By:</text>
<text x="254" y="209.3">6</text>
</g>
<g font-size="1.2" fill="#800000">
<text x="44.7" y="52.1">TMS</text>
<text x="44.7" y="50.7">TCK</text>
<text x="44.7" y="53.4">NRST</text>
<text x="44.7" y="54.8">SWO</text>
<text x="79.1" y="58.9">PA0</text>
<text x="90.1" y="58.3">PA0</text>
<text x="90.1" y="59.6">PA1</text>
<text x="120.4" y="59.6">PB1</text>
<text x="120.4" y="58.3">PB0</text>
<text x="135.6" y="58.9">HDR_DIO1</text>
<text x="76.8" y="61.7">USART_RX</text>
<text x="76.9" y="63.1">USART_TX</text>
<text x="77.7" y="64.4">SPI1_NSS</text>
<text x="77.7" y="65.8">SPI1_CLK</text>
<text x="79.1" y="60.3">PA1</text>
<text x="90.1" y="63.8">PA4</text>
<text x="90.1" y="65.1">PA5</text>
<text x="90.1" y="62.4">PA3</text>
<text x="90.1" y="61">PA2</text>
<text x="120.4" y="65.1">PB5</text>
<text x="120.4" y="61">PB2</text>
<text x="120.4" y="62.4">PB3</text>
<text x="120.4" y="63.8">PB4</text>
<text x="135.6" y="63.1">HDR_DIO2</text>
<text x="135.6" y="64.4">HDR_DIO3</text>
<text x="135.6" y="60.3">HDR_FEM_SPARE</text>
<text x="135.6" y="65.8">HDR_DIO4</text>
<text x="192" y="63.8">PA2</text>
<text x="192" y="65.1">PA10</text>
<text x="192" y="62.4">PA3</text>
<text x="225" y="65.1">PB0</text>
<text x="225" y="63.8">PC1</text>
<text x="225" y="62.4">PC0</text>
<text x="77.7" y="67.2">SPI1_MISO</text>
<text x="77.7" y="68.6">SPI1_MOSI</text>
<text x="77.7" y="69.9">HDR_DIO0</text>
<text x="77.7" y="71.3">SX9500_EN</text>
<text x="90.1" y="66.5">PA6</text>
<text x="90.1" y="67.9">PA7</text>
<text x="90.1" y="70.6">PA9</text>
<text x="90.1" y="72">PA10</text>
<text x="90.1" y="69.2">PA8</text>
<text x="120.4" y="66.5">PB6</text>
<text x="120.4" y="67.9">PB7</text>
<text x="120.4" y="72">PB10</text>
<text x="120.4" y="69.2">PB8</text>
<text x="120.4" y="70.6">PB9</text>
<text x="128.7" y="68.6">HDR_FEM_ANT_SEL_USART1_RX</text>
<text x="134.2" y="67.2">HDR_DIO5_USART1_TX</text>
<text x="135.6" y="69.9">I2C1_SCL</text>
<text x="135.6" y="71.3">I2C1_SDA</text>
<text x="192" y="66.5">PB3</text>
<text x="192" y="69.2">PB4</text>
<text x="192" y="72">PA8</text>
<text x="192" y="67.9">PB5</text>
<text x="192" y="70.6">PB10</text>
<text x="225" y="69.2">PA0</text>
<text x="225" y="66.5">PA4</text>
<text x="225" y="67.9">PA1</text>
<text x="39.4" y="75.4">V_USB</text>
<text x="46.1" y="74.7">V_USB</text>
<text x="76.4" y="72.7">SX9500_NIRQ</text>
<text x="90.1" y="73.4">PA11</text>
<text x="90.1" y="74.7">PA12</text>
<text x="90.1" y="76.1">PA13</text>
<text x="90.1" y="77.5">PA14</text>
<text x="120.4" y="77.5">PB14</text>
<text x="120.4" y="73.4">PB11</text>
<text x="120.4" y="74.7">PB12</text>
<text x="120.4" y="76.1">PB13</text>
<text x="135.6" y="72.7">HDR_FEM_CPS</text>
<text x="136.9" y="76.8">SPI2_CLK</text>
<text x="136.9" y="75.4">SPI2_NSS</text>
<text x="136.9" y="74">GPS_ENABLE</text>
<text x="48.9" y="83">GND</text>
<text x="61" y="81.6">GND</text>
<text x="75" y="83.7">HDR_FEM_CTX</text>
<text x="75" y="82.3">HDR_FEM_CSD</text>
<text x="90.1" y="78.8">PA15</text>
<text x="90.1" y="81.6">PC0</text>
<text x="90.1" y="83">PC1</text>
<text x="120.4" y="78.8">PB15</text>
<text x="120.4" y="81.6">PC8</text>
<text x="120.4" y="83">PC9</text>
<text x="136.9" y="78.2">SPI2_MISO</text>
<text x="136.9" y="79.5">SPI2_MOSI</text>
<text x="136.9" y="83.7">DIO4</text>
<text x="136.9" y="82.3">DIO3</text>
<text x="192" y="83">PA7</text>
<text x="192" y="78.8">PA9</text>
<text x="192" y="80.2">PC7</text>
<text x="192" y="81.6">PB6</text>
<text x="236" y="83.7">VBAT</text>
<text x="73.6" y="87.8">RFSwitch_CNTR_1</text>
<text x="75" y="85">Reset_sx</text>
<text x="75" y="89.2">1PPS</text>
<text x="90.1" y="84.3">PC2</text>
<text x="90.1" y="85.7">PC3</text>
<text x="90.1" y="87.1">PC4</text>
<text x="90.1" y="89.8">PC6</text>
<text x="120.4" y="84.3">PC10</text>
<text x="120.4" y="85.7">PC11</text>
<text x="120.4" y="87.1">PC12</text>
<text x="120.4" y="88.5">PC13</text>
<text x="120.4" y="89.8">PC14</text>
<text x="132.8" y="89.2">RFSwitch_CNTR_2</text>
<text x="136.9" y="85">DIO1</text>
<text x="136.9" y="87.8">DIO5</text>
<text x="136.9" y="86.4">DIO2</text>
<text x="192" y="85.7">PA5</text>
<text x="192" y="84.3">PA6</text>
<text x="192" y="89.8">PB9</text>
<text x="223.6" y="87.1">T_NRST</text>
<text x="248.7" y="87.8">V_USB</text>
<text x="46.3" y="92.6">GND</text>
<text x="75" y="90.5">DIO0</text>
<text x="90.1" y="91.2">PC7</text>
<text x="120.4" y="91.2">PC15</text>
<text x="178.5" y="93.3">AVDD</text>
<text x="179.6" y="91.2">GND</text>
<text x="192" y="91.2">PB8</text>
<text x="218" y="94.7">VCC</text>
<text x="54.4" y="100.8">GND</text>
<text x="145.3" y="102.2">VCC</text>
<text x="207.2" y="104.9">VCC</text>
<text x="128.7" y="109.1">T_NRST</text>
<text x="149.3" y="109.7">P7_NRST</text>
<text x="64.4" y="114.6">VDD_uC</text>
<text x="73.6" y="116.6">VCC</text>
<text x="90.1" y="115.9">AVDD</text>
<text x="127.3" y="115.9">PD2</text>
<text x="207.1" y="115.9">GND</text>
<text x="149.4" y="120.7">BOOT0</text>
<text x="183.7" y="122.8">PB1</text>
<text x="189.2" y="122.8">PB10</text>
<text x="197.5" y="122.8">PC3</text>
<text x="132.8" y="126.2">PA_HIGH_Power</text>
<text x="60" y="132.4">VCC</text>
<text x="92.5" y="132.4">AVDD</text>
</g>
<g font-size="1.2" fill="#0c0087">
<text x="86" y="58.3">A0</text>
<text x="86" y="59.6">A1</text>
<text x="127.3" y="58.3">A3</text>
<text x="86" y="63.8">A2</text>
<text x="127.1" y="65.1">D4</text>
<text x="127.1" y="62.4">D3</text>
<text x="127.1" y="63.8">D5</text>
<text x="189" y="62.4">D0</text>
<text x="189" y="63.8">D1</text>
<text x="189" y="65.1">D2</text>
<text x="229.1" y="65.1">A3</text>
<text x="229.1" y="63.8">A4</text>
<text x="229.1" y="62.4">A5</text>
<text x="85.8" y="72">D2</text>
<text x="124.3" y="72">D6</text>
<text x="189" y="67.9">D4</text>
<text x="189" y="66.5">D3</text>
<text x="189" y="69.2">D5</text>
<text x="189" y="70.6">D6</text>
<text x="189" y="72">D7</text>
<text x="229.1" y="69.2">A0</text>
<text x="229.1" y="67.9">A1</text>
<text x="229.1" y="66.5">A2</text>
<text x="124.6" y="77.5">SX1272_MISO</text>
<text x="125.2" y="74.7">SX1272_NSS</text>
<text x="125.3" y="76.1">SX1272_CLK</text>
<text x="86" y="83">A4</text>
<text x="86" y="81.6">A5</text>
<text x="124.6" y="78.9">SX1272_MOSI</text>
<text x="124.9" y="81.6">SX1272_DIO3</text>
<text x="124.9" y="83">SX1272_DIO4</text>
<text x="181.5" y="83">D11/SPI1_MOSI</text>
<text x="188.3" y="81.6">D10</text>
<text x="189" y="78.9">D8</text>
<text x="189" y="80.2">D9</text>
<text x="80.8" y="89.9">SX1272_DIO0</text>
<text x="84.2" y="88.5">GPS_1ppsPC5</text>
<text x="124.9" y="84.3">SX1272_DIO1</text>
<text x="124.9" y="85.7">SX1272_DIO2</text>
<text x="124.9" y="87.1">SX1272_DIO5</text>
<text x="181.5" y="84.3">D12/SPI1_MISO</text>
<text x="182.2" y="85.7">D13/SPI1_CLK</text>
<text x="188.3" y="89.9">D14</text>
<text x="85.8" y="91.2">D9</text>
<text x="188.3" y="91.2">D15</text>
</g>
<g font-size="1.2" fill="#000080">
<text x="97" y="56.9">U1A</text>
<text x="125.9" y="59.6">RED LED</text>
<text x="17.2" y="62.4">PA3 (USART_TX) is a data input coming from the TX output of the ST-Link and data input from the GPS</text>
<text x="20" y="61">PA2 (USART_RX) is a data output going to the RX input of the ST-Link, and data output to the GPS</text>
<text x="143.8" y="62.4">R3</text>
<text x="143.8" y="63.8">0R</text>
<text x="196.1" y="61">J2</text>
<text x="201.6" y="65.1">IO2</text>
<text x="201.6" y="63.8">IO1</text>
<text x="201.6" y="62.4">IO0</text>
<text x="214" y="62.4">A5</text>
<text x="214" y="63.8">A4</text>
<text x="214" y="65.1">A3</text>
<text x="216.7" y="61">J3</text>
<text x="127.3" y="72">YEL LED</text>
<text x="201.6" y="72">IO7</text>
<text x="201.6" y="70.6">IO6</text>
<text x="201.6" y="69.2">IO5</text>
<text x="201.6" y="67.9">IO4</text>
<text x="201.6" y="66.5">IO3</text>
<text x="214" y="66.5">A2</text>
<text x="214" y="67.9">A1</text>
<text x="214" y="69.2">A0</text>
<text x="216.7" y="72">Header 6</text>
<text x="51.6" y="77.3">C2</text>
<text x="66.9" y="76">C1</text>
<text x="196.1" y="74.7">Header 8</text>
<text x="196.1" y="77.5">J4</text>
<text x="27.9" y="80.4">J_USB1</text>
<text x="38.5" y="80.6">Ferrite beads</text>
<text x="45.3" y="81.5">L1</text>
<text x="66.9" y="80.9">C3</text>
<text x="71.3" y="81.5">R7</text>
<text x="71.3" y="82.8">0R</text>
<text x="201.6" y="83">MOSI</text>
<text x="201.6" y="81.6">SS</text>
<text x="201.6" y="80.2">IO9</text>
<text x="201.6" y="78.8">IO8</text>
<text x="212.6" y="83">GND</text>
<text x="212.6" y="81.6">GND</text>
<text x="212.6" y="80.2">Vin</text>
<text x="216.7" y="78.8">J5</text>
<text x="237.2" y="79.8">R34</text>
<text x="237.2" y="82">DNP</text>
<text x="251.1" y="78.8">JP1</text>
<text x="38.4" y="87.4">Ferrite beads</text>
<text x="45.3" y="88.3">L2</text>
<text x="70.9" y="85.7">GRN LED</text>
<text x="164.2" y="84.2">LED4</text>
<text x="169.9" y="84.3">R1</text>
<text x="172.7" y="84.3">510</text>
<text x="201.6" y="89.8">SDA</text>
<text x="201.6" y="88.5">AREF</text>
<text x="201.6" y="87.1">GND</text>
<text x="201.6" y="85.7">SCK</text>
<text x="201.6" y="84.3">MISO</text>
<text x="212.6" y="88.5">IOREF</text>
<text x="212.6" y="87.1">RESET</text>
<text x="212.6" y="85.7">3.3V</text>
<text x="212.6" y="84.3">5V</text>
<text x="251.1" y="85.7">Header 3</text>
<text x="27.9" y="91.5">Micro USB Type-B</text>
<text x="53.1" y="90.9">D1</text>
<text x="61" y="91.1">D2</text>
<text x="94.3" y="95.3">STM32L152RCT6</text>
<text x="134.2" y="91.2">C4</text>
<text x="136.9" y="91.2">6.8pF</text>
<text x="164.2" y="90.1">GREEN</text>
<text x="196.1" y="94">Header 10</text>
<text x="201.6" y="91.2">SCL</text>
<text x="216.7" y="92.6">Header 8</text>
<text x="65.4" y="100.8">C5</text>
<text x="69.5" y="100.8">18pF</text>
<text x="132.8" y="96.6">X1</text>
<text x="132.8" y="97.9">32.768kHz</text>
<text x="77.9" y="105.2">X2</text>
<text x="77.9" y="106.6">8 MHz XTAL</text>
<text x="97" y="107.7">U1B</text>
<text x="134.2" y="103.6">C7</text>
<text x="136.9" y="103.6">6.8pF</text>
<text x="147.9" y="106.3">R11</text>
<text x="147.9" y="107.7">10K</text>
<text x="65.4" y="109.1">C9</text>
<text x="68.1" y="109.1">18pF</text>
<text x="147.8" y="111.8">C36</text>
<text x="147.8" y="113.2">10nF</text>
<text x="186.9" y="108.9">R8</text>
<text x="186.9" y="110.3">510</text>
<text x="193.8" y="108.9">R10</text>
<text x="193.8" y="110.3">510</text>
<text x="200.6" y="108.9">R9</text>
<text x="200.6" y="110.3">510</text>
<text x="209.8" y="109.1">C6</text>
<text x="209.8" y="110.4">100nF</text>
<text x="68" y="118.6">C10</text>
<text x="68" y="119.9">1uF</text>
<text x="79.5" y="114.6">Ferrite beads</text>
<text x="87" y="115.8">L25</text>
<text x="187" y="119.2">RED</text>
<text x="187.1" y="114.3">LED1</text>
<text x="193.9" y="119.2">YELLOW</text>
<text x="194" y="114.3">LED3</text>
<text x="200.7" y="119.2">GREEN</text>
<text x="200.9" y="114.3">LED2</text>
<text x="97" y="125.5">STM32L152RET6</text>
<text x="147" y="122.7">R12</text>
<text x="147" y="124">10K</text>
<text x="62.5" y="136.5">C13</text>
<text x="62.5" y="137.9">100nF</text>
<text x="68" y="137.9">100nF</text>
<text x="68.1" y="136.5">C14</text>
<text x="73.5" y="136.5">C15</text>
<text x="73.5" y="137.9">100nF</text>
<text x="79" y="136.5">C16</text>
<text x="79" y="137.9">100nF</text>
<text x="95.5" y="136.5">C17</text>
<text x="95.5" y="137.9">100nF</text>
<text x="233.2" y="198.3">NA Mote V3 MCU</text>
<text x="238.7" y="202.5">SX1272LM1CEP</text>
<text x="266.3" y="202.5">3</text>
<text x="260.8" y="205.2">4</text>
<text x="260.8" y="206.6">EFo</text>
</g>
<g font-size="1.2" fill="#11037e">
<text x="86" y="62.4">D0</text>
<text x="86" y="61">D1</text>
<text x="86" y="65.1">D13</text>
<text x="127.3" y="61">BOOT1</text>
<text x="85.8" y="69.2">D7</text>
<text x="85.8" y="70.6">D8</text>
<text x="86" y="66.5">D12</text>
<text x="86" y="67.9">D11</text>
<text x="124.5" y="70.6">D14</text>
<text x="124.5" y="69.2">D15</text>
<text x="127.3" y="66.5">D10</text>
</g>
<g font-size="1.1" fill="#800000">
<text x="50.2" y="50">T_JTCK</text>
<text x="50.2" y="51.4">T_JTMS</text>
<text x="50.2" y="52.8">T_NRST</text>
<text x="50.2" y="54.2">T_SWO</text>
<text x="130" y="62.4">T_SWO</text>
<text x="69.5" y="73.4">USB_D-</text>
<text x="69.5" y="74.8">USB_D+</text>
<text x="80.5" y="76.1">T_JTMS</text>
<text x="80.5" y="77.5">T_JTCK</text>
<text x="80.5" y="78.9">SPI3_NSS</text>
<text x="81.9" y="85.7">SPI3_Enable</text>
</g>
</svg>
